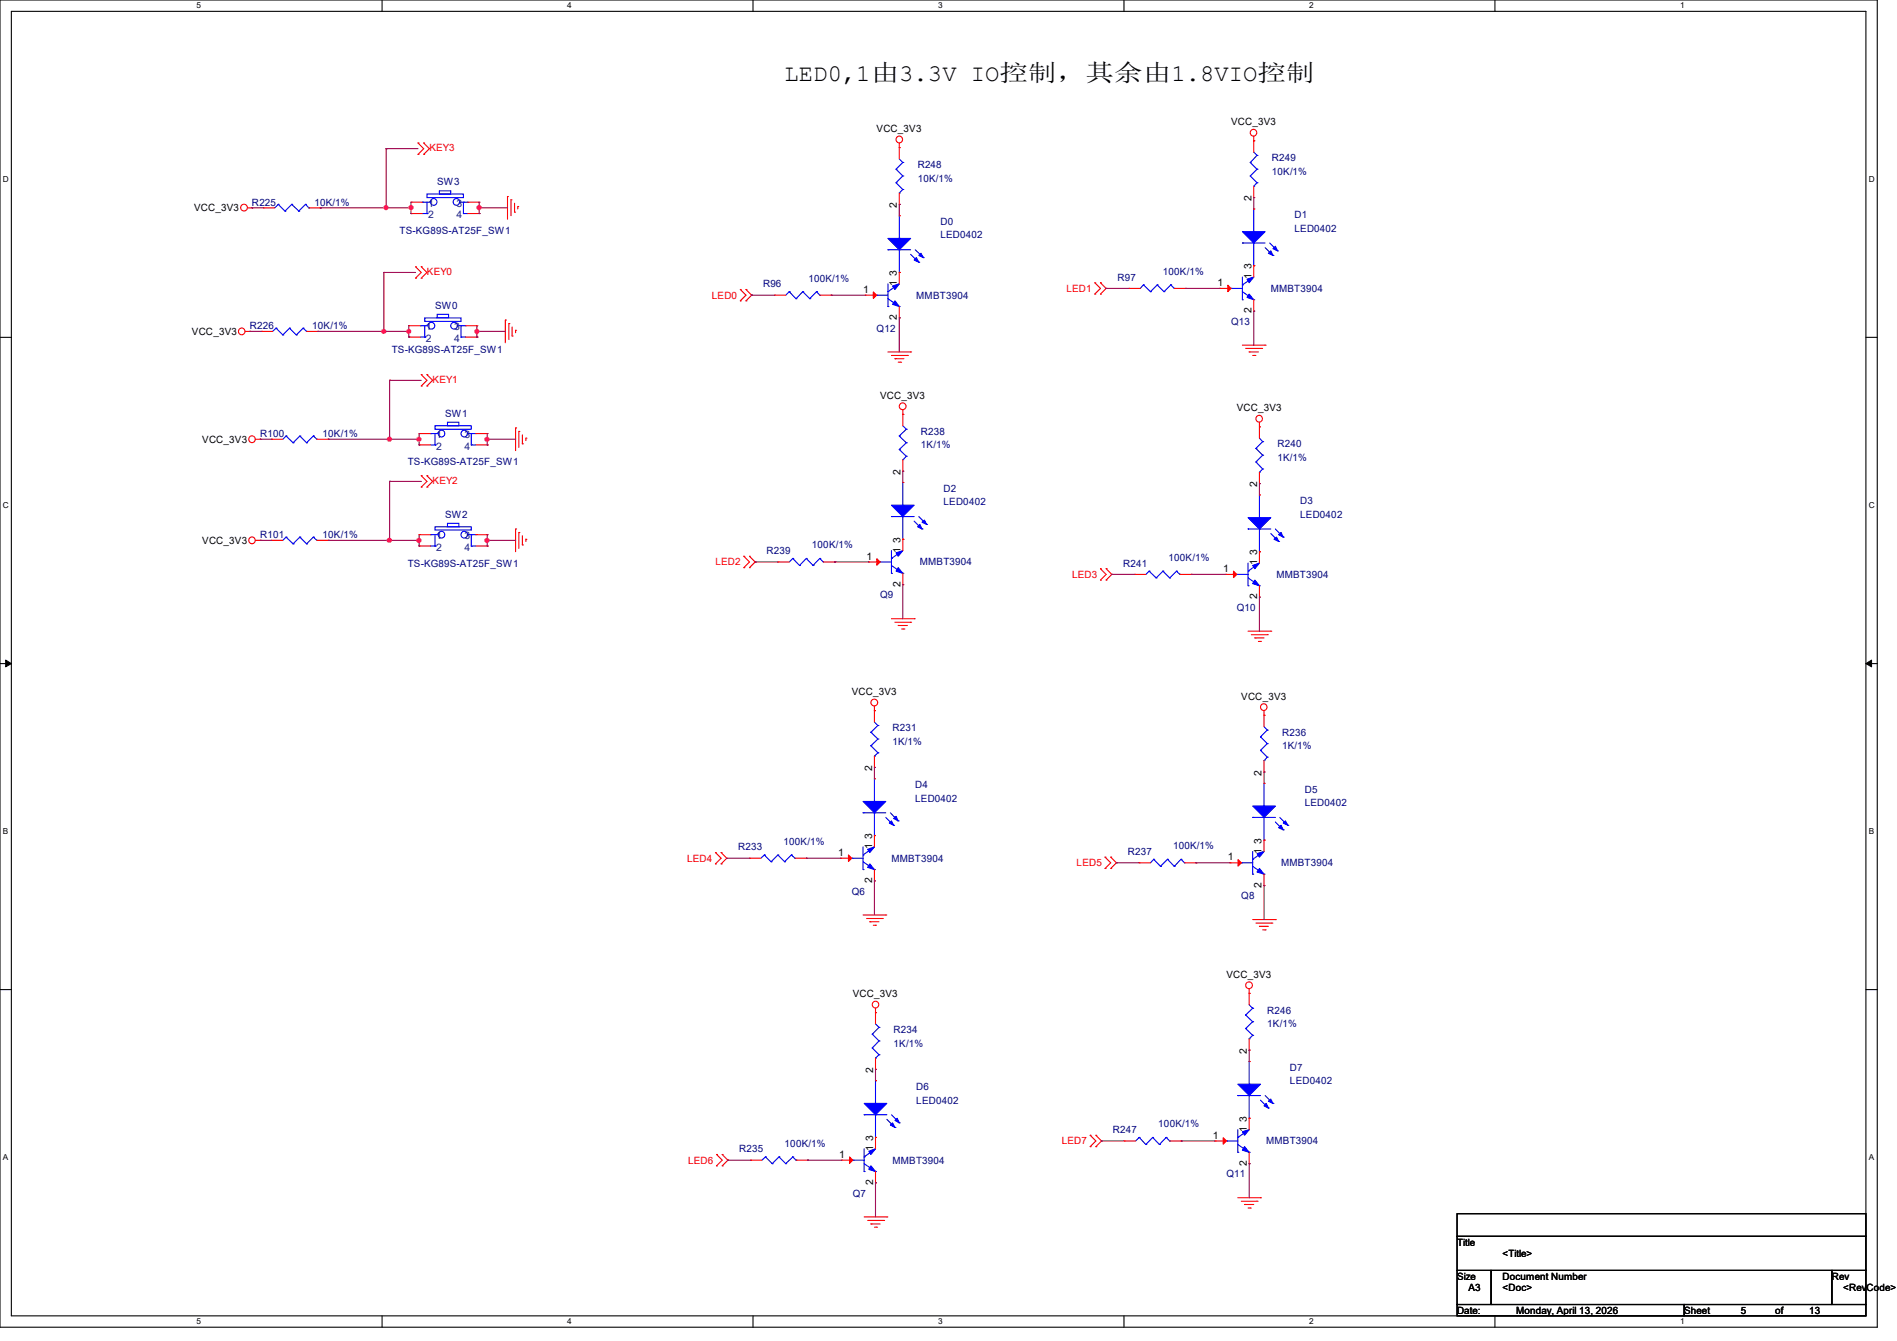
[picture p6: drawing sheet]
<svg xmlns="http://www.w3.org/2000/svg" width="297mm" height="210mm" viewBox="0 0 297 210" stroke-linecap="round" stroke-linejoin="round" font-family="sans-serif">
<path d="M0 0h293.9v207.9h-293.9zM1.8 1.8h290.3v204.3h-290.3z" fill="none" stroke="#000" stroke-width=".17"/>
<g fill="#fff">
<path d="M30.8 .2h.7v1.4h-.7z"/>
<path d="M30.8 206.2h.7v1.4h-.7z"/>
</g>
<path d="M59.8 0v1.8M59.8 206.1v1.8" fill="none" stroke="#000" stroke-width=".17"/>
<g fill="#fff">
<path d="M88.8 .2h.7v1.4h-.7z"/>
<path d="M88.8 206.2h.7v1.4h-.7z"/>
</g>
<path d="M117.9 0v1.8M117.9 206.1v1.8" fill="none" stroke="#000" stroke-width=".17"/>
<g fill="#fff">
<path d="M146.9 .2h.7v1.4h-.7z"/>
<path d="M146.9 206.2h.7v1.4h-.7z"/>
</g>
<path d="M176 0v1.8M176 206.1v1.8" fill="none" stroke="#000" stroke-width=".17"/>
<g fill="#fff">
<path d="M205 .2h.7v1.4h-.7z"/>
<path d="M205 206.2h.7v1.4h-.7z"/>
</g>
<path d="M234.1 0v1.8M234.1 206.1v1.8" fill="none" stroke="#000" stroke-width=".17"/>
<g fill="#fff">
<path d="M263.1 .2h.6v1.4h-.6z"/>
<path d="M263.1 206.2h.6v1.4h-.6z"/>
<path d="M.5 27.3h.9v1.4h-.9z"/>
<path d="M292.6 27.3h.9v1.4h-.9z"/>
<path d="M.5 78.4h.9v1.4h-.9z"/>
<path d="M292.6 78.4h.9v1.4h-.9z"/>
</g>
<path d="M0 52.8h1.8M292.1 52.8h1.8" fill="none" stroke="#000" stroke-width=".17"/>
<g fill="#fff">
<path d="M.5 129.5h.8v1.4h-.8z"/>
<path d="M292.6 129.5h.8v1.4h-.8z"/>
</g>
<path d="M0 103.9h1.8M292.1 103.9h1.8" fill="none" stroke="#000" stroke-width=".17"/>
<path d="M.9 103.4l.9 .5-.9 .5zM292.1 103.9l.9-.5v1z" fill="#000" stroke="#000" stroke-width=".16"/>
<g fill="#fff">
<path d="M.5 180.5h.8v1.4h-.8z"/>
<path d="M292.6 180.5h.8v1.4h-.8z"/>
</g>
<path d="M0 155h1.8M292.1 155h1.8M228.1 190.1h64v3.5h-64zM228.1 193.6h64v5.4h-64zM228.1 199h5.4v5.3h-5.4zM233.5 199h53.3v5.3h-53.3zM286.8 199h5.3v5.3h-5.3zM228.1 204.3h35.6v1.8h-35.6zM263.7 204.3h28.4v1.8h-28.4z" fill="none" stroke="#000" stroke-width=".17"/>
<g fill="none" stroke="#f00" stroke-width=".17">
<path d="M38.8 32.6h.7M39.5 32.6h.1M41.2 32.6h.1M41.2 32.6h1.8M48.3 32.6h1.8M50.1 32.6h.1M64.3 31.7h.1M64.3 33.4h.1M64.3 31.7h1.8M64.3 33.4h1.8M65.4 24.2h.1M65.4 22.4h.1"/>
<path d="M65.4 22.4l.9 .9-.9 .9M66.3 24.2h.1M66.3 22.4h.1M66.3 22.4l.9 .9-.9 .9M73.2 31.7h1.8M73.2 33.4h1.8M75 33.4h.1M75 31.7h.1M79.5 30.8h.1M79.5 30.8v3.5M80 31.3h.1M80 31.3v2.5"/>
<path d="M80.6 33.2h.1M80.6 31.8v1.4M81.1 32.3h.1M81.1 32.3v.4M140.8 23.1h.1M140.8 32h.1M140.8 33.8h.1M140.8 22.4v2.5M140.8 30.2v1.8M196.3 22.1h.1M196.3 32.7h.1M196.3 30.9h.1"/>
<path d="M196.3 21.3v2.5M196.3 29.2v1.7M38.4 51.9h.7M39.1 51.9h.1M40.9 51.9h.1M40.9 51.9h1.8M48 51.9h1.8M49.8 51.9h.1M64 51h.1M64 52.8h.1M64 51h1.8M64 52.8h1.8"/>
<path d="M65.1 43.6h.1M65.1 41.8h.1M65.1 41.8l.9 .9-.9 .9M66 43.6h.1M66 41.8h.1M66 58.7h.1M66 41.8l.8 .9-.8 .9M66 58.7l.8 .9-.8 .9M66.8 58.7h.1M66.8 58.7l.9 .9-.9 .9M72.9 51h1.8M72.9 52.8h1.8"/>
<path d="M74.7 52.8h.1M74.7 51h.1M79.1 50.1h.1M79.1 50.1v3.6M79.7 50.7h.1M79.7 50.7v2.5M80.2 52.6h.1M80.2 51.2v1.4M80.7 51.7h.1M80.7 51.7v.4M115.9 47.1h.1M115.9 45.3h.1"/>
<path d="M115.9 45.3l.9 .9-.9 .9M116.8 45.3h.1M116.8 47.1h.1M116.8 45.3l.9 .9-.9 .9M121.2 46.2h.1M121.2 46.2h1.8M128.4 46.2h1.7M130.1 46.2h.1M135.5 46.2h.1M135.5 46.2h1.7M139 55.1h3.6M139.6 55.7h2.5"/>
<path d="M140.1 56.2h.1M140.1 56.2h1.4M140.6 56.7h.4M140.8 42.7h.1M140.8 49.8h.1M140.8 42.7v1.7M140.8 48v1.8M141 56.7h.1M142.1 55.7h.1M142.6 55.1h.1M171.4 46.1h.1M171.4 44.3h.1"/>
<path d="M171.4 44.3l.9 .9-.9 .9M172.3 44.3h.1M172.3 46.1h.1M172.3 44.3l.9 .9-.9 .9M176.7 45.2h.1M176.7 45.2h1.8M183.9 45.2h1.7M185.6 45.2h.1M191 45.2h.1M191 45.2h1.7M194.5 54.1h3.6M195 54.6h2.5"/>
<path d="M195.6 55.1h.1M195.6 55.1h1.4M196.1 55.7h.4M196.3 41.6h.1M196.3 48.7h.1M196.3 41.6v1.8M196.3 46.9v1.8M196.5 55.7h.1M197.5 54.6h.1M198.1 54.1h.1M40 68.8h.7M40.7 68.8h.1"/>
<path d="M42.5 68.8h.1M42.5 68.8h1.8M49.6 68.8h1.8M51.4 68.8h.1M65.6 67.9h.1M65.6 69.7h.1M65.6 67.9h1.8M65.6 69.7h1.8M66 60.5h.1M66 76.3h.1M66 74.5h.1M66 74.5l.8 .9-.8 .9"/>
<path d="M66.8 60.5h.1M66.8 76.3h.1M66.8 74.5h.1M66.8 74.5l.9 .9-.9 .9M74.5 67.9h1.8M74.5 69.7h1.8M76.3 69.7h.1M76.3 67.9h.1M80.7 67h.1M80.7 67v3.6M81.2 67.6h.1M81.2 67.6v2.5"/>
<path d="M81.8 69.5h.1M81.8 68.1v1.4M82.3 68.6h.1M82.3 68.6v.4M141.4 64.9h.1M141.4 75.6h.1M141.4 73.8h.1M141.4 64.2v2.5M141.4 72v1.8M197.2 66.8h.1M197.2 75.7h.1M197.2 77.5h.1"/>
<path d="M197.2 66.1v2.5M197.2 74v1.7M40 84.6h.7M40.7 84.6h.1M42.5 84.6h.1M42.5 84.6h1.8M49.6 84.6h1.8M51.4 84.6h.1M65.6 83.7h.1M65.6 85.5h.1M65.6 83.7h1.8M65.6 85.5h1.8"/>
<path d="M74.5 83.7h1.8M74.5 85.5h1.8M76.3 85.5h.1M76.3 83.7h.1M80.7 82.8h.1M80.7 82.8v3.6M81.2 83.4h.1M81.2 83.4v2.5M81.8 85.3h.1M81.8 83.9v1.4M82.3 84.5h.1M82.3 84.5v.3"/>
<path d="M116.5 88.9h.1M116.5 87.1h.1M116.5 87.1l.8 .9-.8 .9M117.3 87.1h.1M117.3 88.9h.1M117.3 87.1l.9 .9-.9 .9M121.8 88h.1M121.8 88h1.8M128.9 88h1.8M130.7 88h.1M136 88h.1M136 88h1.8"/>
<path d="M139.6 96.9h3.5M140.1 97.5h2.5M140.6 98h.1M140.6 98h1.5M141.2 98.5h.3M141.4 84.5h.1M141.4 91.6h.1M141.4 84.5v1.7M141.4 89.8v1.8M141.5 98.5h.1M142.6 97.5h.1M143.1 96.9h.1"/>
<path d="M172.3 90.8h.1M172.3 89.1h.1M172.3 89.1l.9 .9-.9 .8M173.2 89.1h.1M173.2 90.8h.1M173.2 89.1l.9 .9-.9 .8M177.6 90h.1M177.6 90h1.8M184.7 90h1.8M186.5 90h.1M191.9 90h.1M191.9 90h1.7"/>
<path d="M195.4 98.8h3.6M195.9 99.4h2.5M196.5 99.9h.1M196.5 99.9h1.4M197.2 86.4h.1M197.2 93.5h.1M197.2 86.4v1.8M197.2 91.7v1.8M198.4 99.4h.1M199 98.8h.1M136.9 111.3h.1M136.9 110.6v2.5"/>
<path d="M136.9 118.4v1.8M197 100.5h.4M197.4 100.5h.1M197.9 112h.1M197.9 111.3v2.5M197.9 119.1v1.8M112 135.3h.1M112 133.5h.1M112 133.5l.9 .9-.9 .9M112.9 133.5h.1M112.9 135.3h.1M112.9 133.5l.9 .9-.9 .9"/>
<path d="M117.3 134.4h.1M117.3 134.4h1.8M124.5 134.4h1.7M126.2 134.4h.1M131.6 134.4h.1M131.6 134.4h1.7M136.9 120.2h.1M136.9 130.9h.1M136.9 138h.1M136.9 122h.1M136.9 130.9v1.7M136.9 136.2v1.8"/>
<path d="M173 136h.1M173 134.2h.1M173 134.2l.9 .9-.9 .9M173.9 134.2h.1M173.9 136h.1M173.9 134.2l.9 .9-.9 .9M178.4 135.1h.1M178.4 135.1h1.7M185.5 135.1h1.7M187.2 135.1h.1M192.6 135.1h.1M192.6 135.1h1.8"/>
<path d="M197.9 131.6h.1M197.9 138.7h.1M197.9 120.9h.1M197.9 122.7h.1M197.9 131.6v1.7M197.9 136.9v1.8M135.1 143.3h3.6M135.7 143.8h2.4M136.2 144.4h.1M136.2 144.4h1.4M136.7 144.9h.4M137.1 144.9h.1"/>
<path d="M137.1 158.6h.1M137.1 157.9v2.5M138.1 143.8h.1M138.7 143.3h.1M195.6 155.6h.1M195.6 154.9v2.5M196.1 144h3.6M196.6 144.6h2.5M197.2 145.1h.1M197.2 145.1h1.4M197.7 145.6h.4M198.1 145.6h.1"/>
<path d="M199.1 144.6h.1M199.7 144h.1M137.1 169.2h.1M137.1 178.1h.1M137.1 167.5h.1M137.1 165.7v1.8M137.1 178.1v1.8M170.7 179.6h.1M170.7 177.8h.1M170.7 177.8l.9 .9-.9 .9M171.6 177.8h.1M171.6 179.6h.1"/>
<path d="M171.6 177.8l.9 .9-.9 .9M176 178.7h.1M176 178.7h1.8M183.1 178.7h1.8M184.9 178.7h.1M190.2 178.7h.1M190.2 178.7h1.8M195.6 166.2h.1M195.6 175.1h.1M195.6 164.5h.1M195.6 162.7v1.8M195.6 175.1v1.8"/>
<path d="M112.2 182.6h.1M112.2 180.8h.1M112.2 180.8l.9 .9-.9 .9M113.1 180.8h.1M113.1 182.6h.1M113.1 180.8l.9 .9-.9 .9M117.5 181.7h.1M117.5 181.7h1.8M124.6 181.7h1.8M126.4 181.7h.1M131.7 181.7h.1M131.7 181.7h1.8"/>
<path d="M135.3 190.6h3.6M135.8 191.1h2.5M136.4 191.7h.1M136.4 191.7h1.4M136.9 192.2h.3M137.1 185.3h.1M137.1 183.5v1.8M137.2 192.2h.1M138.3 191.1h.1M138.9 190.6h.1M193.8 187.6h3.6M194.4 188.1h2.4"/>
<path d="M194.9 188.6h.1M194.9 188.6h1.4M195.4 189.2h.3M195.6 182.2h.1M195.6 180.5v1.7M195.7 189.2h.1M196.8 188.1h.1M197.4 187.6h.1"/>
<circle cx="38.2" cy="32.5" r=".53"/>
<circle cx="140.8" cy="21.8" r=".52"/>
<circle cx="196.2" cy="20.8" r=".52"/>
<circle cx="37.8" cy="51.9" r=".52"/>
<circle cx="39.4" cy="68.8" r=".52"/>
<circle cx="141.3" cy="63.6" r=".53"/>
<circle cx="197.1" cy="65.6" r=".52"/>
<circle cx="39.4" cy="84.6" r=".52"/>
<circle cx="136.9" cy="110" r=".53"/>
<circle cx="197.9" cy="110.7" r=".52"/>
<circle cx="137.1" cy="157.3" r=".52"/>
<circle cx="195.6" cy="154.3" r=".53"/>
</g>
<g fill="none" stroke="#00f" stroke-width=".17">
<path d="M43.6 32h.1M43.6 32l-.6 .6M43.6 32l1 1.1M44.6 33.1h.1M45.7 32h.1M45.7 32l-1.1 1.1M45.7 32l1.1 1.1M46.8 33.1h.1M47.8 32h.1M47.8 32l-1 1.1M47.8 32l.5 .6M48.3 32.6h.1"/>
<path d="M66.1 31.7h.1M66.1 31.7h1.3M66.1 33.4h.7M66.8 30.4h5.8v.5h-5.8zM66.8 33.4h.1M66.8 31.7v1.7M68.8 29.9h1.8v.5h-1.8zM72 31.7h1.2M72.6 33.4h.1M72.6 31.7h.1M72.6 33.4h.6M72.6 31.7v1.7"/>
<path d="M73.2 31.7h.1M139 39.1h.1M139 39.1h3.6M140.3 26.5h.1M140.3 28.6h.1M140.3 26.5l1.1 1.1M140.3 28.6l1.1 1.1M140.8 30.2h.1M140.8 37.3h.1M140.8 39.1h.1M140.8 24.9l.6 .5M140.8 33.8v3.5"/>
<path d="M140.8 39.1v3.6M141.4 25.4h.1M141.4 27.6h.1M141.4 29.7h.1M141.4 25.4l-1.1 1.1M141.4 27.6l-1.1 1M141.4 29.7l-.6 .5M142.6 39.8l1.2 1.3M143.3 39.1l1.3 1.2M194.5 38.1h.1M194.5 38.1h3.6M195.7 25.4h.1"/>
<path d="M195.7 27.6h.1M195.7 25.4l1.1 1.1M195.7 27.6l1.1 1M196.3 36.3h.1M196.3 38.1h.1M196.3 29.2h.1M196.3 32.7v3.6M196.3 38.1v3.5M196.3 23.8l.5 .5M196.8 24.3h.1M196.8 26.5h.1M196.8 28.6h.1"/>
<path d="M196.8 24.3l-1.1 1.1M196.8 26.5l-1.1 1.1M196.8 28.6l-.5 .6M198.1 38.8l1.2 1.2M198.8 38.1l1.2 1.2M200 39.3h.1M43.2 51.4h.1M43.2 51.4l-.5 .5M43.2 51.4l1.1 1.1M44.3 52.5h.1M45.3 51.4h.1M45.3 51.4l-1 1.1"/>
<path d="M45.3 51.4l1.1 1.1M46.4 52.5h.1M47.5 51.4h.1M47.5 51.4l-1.1 1.1M47.5 51.4l.5 .5M48 51.9h.1M65.8 51h.1M65.8 51h1.2M65.8 52.8h.7M66.5 49.8h5.7v.5h-5.7zM66.5 52.8h.1M66.5 51v1.8"/>
<path d="M68.5 49.2h1.7v.6h-1.7zM71.7 51h1.2M72.2 52.8h.1M72.2 51h.1M72.2 52.8h.7M72.2 51v1.8M72.9 51h.1M123.6 45.7h.1M123.6 45.7l-.6 .5M123.6 45.7l1 1.1M124.6 46.8h.1M125.7 45.7h.1"/>
<path d="M125.7 45.7l-1.1 1.1M125.7 45.7l1.1 1.1M126.8 46.8h.1M127.8 45.7h.1M127.8 45.7l-1 1.1M127.8 45.7l.6 .5M128.4 46.2h.1M137.2 46.2h.1M137.2 46.2h1.8M139 48h.1M139 45.7h.1M139 46.8l1.8 1.2"/>
<path d="M139 44.4v3.6M140.8 48h.1M140.8 44.4l-1.8 1.3M143.8 41.1h.1M144.6 40.3h.1M179 44.6h.1M179 44.6l-.5 .6M179 44.6l1.1 1.1M180.1 45.7h.1M181.2 44.6h.1M181.2 44.6l-1.1 1.1M181.2 44.6l1 1.1"/>
<path d="M182.2 45.7h.1M183.3 44.6h.1M183.3 44.6l-1.1 1.1M183.3 44.6l.6 .6M183.9 45.2h.1M192.7 45.2h.1M192.7 45.2h1.8M194.5 46.9h.1M194.5 44.6h.1M194.5 45.7l1.8 1.2M194.5 43.4v3.5M196.3 46.9h.1"/>
<path d="M196.3 43.4l-1.8 1.2M199.3 40h.1M44.8 68.3h.1M44.8 68.3l-.5 .5M44.8 68.3l1.1 1M45.9 69.3h.1M46.9 68.3h.1M46.9 68.3l-1 1M46.9 68.3l1.1 1M48 69.3h.1M49.1 68.3h.1M49.1 68.3l-1.1 1"/>
<path d="M49.1 68.3l.5 .5M49.6 68.8h.1M67.4 67.9h.1M67.4 67.9h1.2M67.4 69.7h.7M68.1 66.7h5.7v.5h-5.7zM68.1 69.7h.1M68.1 67.9v1.8M70.1 66.1h1.7v.6h-1.7zM73.2 67.9h1.3M73.8 69.7h.1M73.8 67.9h.1"/>
<path d="M73.8 67.9v1.8M73.8 69.7h.7M74.5 67.9h.1M140.8 68.3h.1M140.8 70.4h.1M140.8 68.3l1.1 1M140.8 70.4l1.1 1.1M141.4 79.1h.1M141.4 72h.1M141.4 75.6v3.5M141.4 66.7l.5 .5M141.9 67.2h.1"/>
<path d="M141.9 69.3h.1M141.9 71.5h.1M141.9 67.2l-1.1 1.1M141.9 69.3l-1.1 1.1M141.9 71.5l-.5 .5M196.6 70.2h.1M196.6 72.3h.1M196.6 70.2l1.1 1.1M196.6 72.3l1.1 1.1M197.2 74h.1M197.2 68.6l.5 .6M197.2 77.5v3.6"/>
<path d="M197.7 69.2h.1M197.7 71.3h.1M197.7 73.4h.1M197.7 69.2l-1.1 1M197.7 71.3l-1.1 1M197.7 73.4l-.5 .6M44.8 84.1h.1M44.8 84.1l-.5 .5M44.8 84.1l1.1 1.1M45.9 85.2h.1M46.9 84.1h.1M46.9 84.1l-1 1.1"/>
<path d="M46.9 84.1l1.1 1.1M48 85.2h.1M49.1 84.1h.1M49.1 84.1l-1.1 1.1M49.1 84.1l.5 .5M49.6 84.6h.1M67.4 83.7h.1M67.4 83.7h1.2M67.4 85.5h.7M68.1 82.5h5.7v.5h-5.7zM68.1 85.5h.1M68.1 83.7v1.8"/>
<path d="M70.1 82h1.7v.5h-1.7zM73.2 83.7h1.3M73.8 85.5h.1M73.8 83.7h.1M73.8 85.5h.7M73.8 83.7v1.8M74.5 83.7h.1M124.1 87.5h.1M124.1 87.5l-.5 .5M124.1 87.5l1.1 1.1M125.2 88.6h.1M126.2 87.5h.1"/>
<path d="M126.2 87.5l-1 1.1M126.2 87.5l1.1 1.1M127.3 88.6h.1M128.4 87.5h.1M128.4 87.5l-1.1 1.1M128.4 87.5l.5 .5M128.9 88h.1M137.8 88h.1M137.8 88h1.8M139.6 80.9h.1M139.6 89.8h.1M139.6 87.5h.1"/>
<path d="M139.6 80.9h3.5M139.6 88.6l1.8 1.2M139.6 86.2v3.6M141.4 80.9h.1M141.4 89.8h.1M141.4 80.9v3.6M141.4 86.2l-1.8 1.3M143.1 81.6l1.3 1.2M143.8 80.9l1.3 1.2M144.4 82.8h.1M145.1 82.1h.1M179.9 89.5h.1"/>
<path d="M179.9 89.5l-.5 .5M179.9 89.5l1.1 1M181 90.5h.1M182.1 89.5h.1M182.1 89.5l-1.1 1M182.1 89.5l1 1M183.1 90.5h.1M184.2 89.5h.1M184.2 89.5l-1.1 1M184.2 89.5l.5 .5M184.7 90h.1M193.6 90h.1"/>
<path d="M193.6 90h1.8M195.4 82.8h.1M195.4 91.7h.1M195.4 89.5h.1M195.4 82.8h3.6M195.4 90.5l1.8 1.2M195.4 88.2v3.5M197.2 81.1h.1M197.2 82.8h.1M197.2 91.7h.1M197.2 82.8v3.6M197.2 88.2l-1.8 1.3"/>
<path d="M199 83.6l1.2 1.2M199.7 82.8l1.2 1.3M200.2 84.8h.1M200.9 84.1h.1M136.4 114.7h.1M136.4 116.8h.1M136.4 114.7l1.1 1M136.4 116.8l1.1 1.1M136.9 118.4h.1M136.9 113.1l.6 .5M137.5 113.6h.1M137.5 115.7h.1"/>
<path d="M137.5 117.9h.1M137.5 113.6l-1.1 1.1M137.5 115.7l-1.1 1.1M137.5 117.9l-.6 .5M197.4 115.4h.1M197.4 117.5h.1M197.4 115.4l1 1.1M197.4 117.5l1 1.1M197.9 119.1h.1M197.9 113.8l.5 .5M198.4 114.3h.1M198.4 116.5h.1"/>
<path d="M198.4 118.6h.1M198.4 114.3l-1 1.1M198.4 116.5l-1 1M198.4 118.6l-.5 .5M119.7 133.9h.1M119.7 133.9l-.6 .5M119.7 133.9l1 1.1M120.7 135h.1M121.8 133.9h.1M121.8 133.9l-1.1 1.1M121.8 133.9l1.1 1.1M122.9 135h.1"/>
<path d="M123.9 133.9h.1M123.9 133.9l-1 1.1M123.9 133.9l.6 .5M124.5 134.4h.1M133.3 134.4h.1M133.3 134.4h1.8M135.1 136.2h.1M135.1 133.9h.1M135.1 127.3h.1M135.1 135l1.8 1.2M135.1 132.6v3.6M135.1 127.3h3.6"/>
<path d="M136.9 136.2h.1M136.9 125.5h.1M136.9 127.3h.1M136.9 132.6l-1.8 1.3M136.9 122v3.5M136.9 127.3v3.6M138.7 128l1.2 1.2M139.4 127.3l1.2 1.3M139.9 129.2h.1M140.6 128.6h.1M180.6 134.6h.1M180.6 134.6l-.5 .5"/>
<path d="M180.6 134.6l1.1 1.1M181.7 135.7h.1M182.8 134.6h.1M182.8 134.6l-1.1 1.1M182.8 134.6l1.1 1.1M183.9 135.7h.1M184.9 134.6h.1M184.9 134.6l-1 1.1M184.9 134.6l.6 .5M185.5 135.1h.1M194.4 135.1h.1M194.4 135.1h1.7"/>
<path d="M196.1 136.9h.1M196.1 134.6h.1M196.1 128h.1M196.1 135.7l1.8 1.2M196.1 133.3v3.6M196.1 128h3.6M197.9 136.9h.1M197.9 126.2h.1M197.9 128h.1M197.9 133.3l-1.8 1.3M197.9 122.7v3.5M197.9 128v3.6"/>
<path d="M199.7 128.7l1.2 1.3M200.4 128l1.2 1.2M200.9 130h.1M201.6 129.2h.1M195 159h.1M195 159l1.1 1M195.6 157.4l.5 .5M196.1 157.9h.1M196.1 157.9l-1.1 1.1M135.3 174.6h.1M135.3 174.6h3.6M135.3 179.9v3.6"/>
<path d="M136.6 162h.1M136.6 164.1h.1M136.6 162l1 1M136.6 164.1l1 1.1M137.1 172.8h.1M137.1 174.6h.1M137.1 165.7h.1M137.1 169.2v3.6M137.1 174.6v3.5M137.1 179.9l-1.8 1.3M137.1 160.4l.5 .5M137.6 160.9h.1"/>
<path d="M137.6 163h.1M137.6 165.2h.1M137.6 160.9l-1 1.1M137.6 163l-1 1.1M137.6 165.2l-.5 .5M138.9 175.3l1.2 1.3M139.6 174.6l1.2 1.3M140.1 176.6h.1M140.8 175.9h.1M178.4 178.1h.1M178.4 178.1l-.6 .6M178.4 178.1l1 1.1"/>
<path d="M179.4 179.2h.1M180.5 178.1h.1M180.5 178.1l-1.1 1.1M180.5 178.1l1 1.1M181.5 179.2h.1M182.6 178.1h.1M182.6 178.1l-1.1 1.1M182.6 178.1l.5 .6M183.1 178.7h.1M192 178.7h.1M192 178.7h1.8M193.8 171.6h.1"/>
<path d="M193.8 178.1h.1M193.8 171.6h3.6M193.8 179.2l1.8 1.3M193.8 176.9v3.6M195 161.1h.1M195 161.1l1.1 1M195.6 169.8h.1M195.6 171.6h.1M195.6 162.7h.1M195.6 166.2v3.6M195.6 171.6v3.5M195.6 176.9l-1.8 1.2"/>
<path d="M196.1 160h.1M196.1 162.1h.1M196.1 160l-1.1 1.1M196.1 162.1l-.5 .6M197.4 172.3l1.2 1.2M198.1 171.6l1.2 1.2M198.6 173.5h.1M199.3 172.8h.1M119.8 181.2h.1M119.8 181.2l-.5 .5M119.8 181.2l1.1 1M120.9 182.2h.1"/>
<path d="M122 181.2h.1M122 181.2l-1.1 1M122 181.2l1 1M123 182.2h.1M124.1 181.2h.1M124.1 181.2l-1.1 1M124.1 181.2l.5 .5M124.6 181.7h.1M133.5 181.7h.1M133.5 181.7h1.8M135.3 183.5h.1M135.3 181.2h.1"/>
<path d="M135.3 182.2l1.8 1.3M137.1 183.5h.1M193.8 180.5h.1M195.6 180.5h.1"/>
<circle cx="67.9" cy="31.6" r=".52"/>
<circle cx="71.4" cy="31.6" r=".52"/>
<circle cx="67.5" cy="51" r=".53"/>
<circle cx="71.1" cy="51" r=".53"/>
<circle cx="69.1" cy="67.9" r=".52"/>
<circle cx="72.7" cy="67.9" r=".52"/>
<circle cx="69.1" cy="83.7" r=".52"/>
<circle cx="72.7" cy="83.7" r=".52"/>
</g>
<g fill="#00f" stroke="#00f" stroke-width=".17">
<path d="M196.8 133.7l1.1-.4-.7 .9z"/>
<path d="M197.2 136l.7 .9-1.1-.3z"/>
<path d="M139.6 79.1h3.5l-1.7 1.8z"/>
<path d="M144 82.1l.4 .7-.7-.3z"/>
<path d="M144.4 81.8l.3-.4 .4 .7z"/>
<path d="M193.8 169.8h3.6l-1.8 1.8z"/>
<path d="M198.2 172.8l.4 .7-.7-.3z"/>
<path d="M198.6 172.5l.4-.4 .3 .7z"/>
<path d="M135.3 172.8h3.6l-1.8 1.8z"/>
<path d="M139.4 176.2l.3-.3 .4 .7z"/>
<path d="M140.1 175.5l.4-.4 .3 .8z"/>
<path d="M135.8 133l1.1-.4-.7 .9z"/>
<path d="M136.2 135.3l.7 .9-1.1-.4z"/>
<path d="M194.5 36.3h3.6l-1.8 1.8z"/>
<path d="M198.6 39.7l.4-.4 .3 .7z"/>
<path d="M199.7 38.6l.3 .7-.7-.4z"/>
<path d="M195.4 81.1h3.6l-1.8 1.7z"/>
<path d="M199.5 84.5l.4-.4 .3 .7z"/>
<path d="M200.2 83.7l.4-.3 .3 .7z"/>
<path d="M139 37.3h3.6l-1.8 1.8z"/>
<path d="M143.5 40.3l.3 .8-.7-.4z"/>
<path d="M143.8 40l.4-.3 .4 .6z"/>
<path d="M135.1 125.5h3.6l-1.8 1.8z"/>
<path d="M139.2 128.9l.4-.3 .3 .6z"/>
<path d="M139.9 128.2l.4-.4 .3 .8z"/>
<path d="M140.3 86.6l1.1-.4-.8 .9z"/>
<path d="M140.6 88.9l.8 .9-1.1-.3z"/>
<path d="M194.5 177.2l1.1-.3-.7 .9z"/>
<path d="M194.9 179.6l.7 .9-1.1-.4z"/>
<path d="M196.1 126.2h3.6l-1.8 1.8z"/>
<path d="M200.2 129.6l.4-.4 .3 .8z"/>
<path d="M200.9 128.9l.4-.3 .3 .6z"/>
<path d="M136 180.3l1.1-.4-.7 .9z"/>
<path d="M136.4 182.6l.7 .9-1.1-.4z"/>
<path d="M195.2 43.7l1.1-.3-.7 .9z"/>
<path d="M195.6 46.1l.7 .8-1.1-.3z"/>
<path d="M196.1 88.6l1.1-.4-.7 .9z"/>
<path d="M196.5 90.8l.7 .9-1.1-.3z"/>
<path d="M139.7 44.8l1.1-.4-.7 .9z"/>
<path d="M140.1 47.1l.7 .9-1.1-.3z"/>
</g>
<g fill="#f00" stroke="#f00" stroke-width=".17">
<path d="M193.8 134.6l.6 .5-.6 .5z"/>
<path d="M132.8 133.9l.5 .5-.5 .5z"/>
<path d="M137.3 87.5l.5 .5-.5 .5z"/>
<path d="M191.5 178.2l.5 .5-.5 .5z"/>
<path d="M133 181.2l.5 .5-.5 .5z"/>
<path d="M192.2 44.7l.5 .5-.5 .5z"/>
<path d="M193.1 89.5l.5 .5-.5 .5z"/>
<path d="M136.7 45.7l.5 .5-.5 .5z"/>
</g>
<g fill="none" stroke="#800040" stroke-width=".17">
<path d="M39.5 32.6h.1M39.5 32.6h1.7M50.1 32.6h.1M50.1 32.6h14.2M60.5 23.3h.1M60.5 32.6h.1M60.5 23.3h4.9M60.5 23.3v9.3M64.3 33.4h.1M64.3 32.6h.1M64.3 31.7v1.7M75 32.6h.1"/>
<path d="M75 33.4h.1M75 32.6h4.5M75 31.7v1.7M140.8 32h.1M140.8 32v1.8M196.3 30.9h.1M196.3 30.9v1.8M39.1 51.9h.1M39.1 51.9h1.8M49.8 51.9h.1M49.8 51.9h14.2M60.1 42.7h.1"/>
<path d="M60.1 51.9h.1M60.1 42.7h5M60.1 42.7v9.2M61 59.6h.1M61 59.6h5M61 59.6v9.2M64 52.8h.1M64 51.9h.1M64 51v1.8M74.7 51.9h.1M74.7 52.8h.1M74.7 51.9h4.4"/>
<path d="M74.7 51v1.8M117.7 46.2h.1M117.7 46.2h3.5M130.1 46.2h.1M130.1 46.2h5.4M140.8 49.8h.1M140.8 49.8v5.3M173.2 45.2h.1M173.2 45.2h3.5M185.6 45.2h.1M185.6 45.2h5.4M196.3 48.7h.1"/>
<path d="M196.3 48.7v5.4M40.7 68.8h.1M40.7 68.8h1.8M51.4 68.8h.1M51.4 68.8h14.2M61 68.8h.1M61 75.4h.1M61 75.4v9.2M61 75.4h5M65.6 69.7h.1M65.6 68.8h.1M65.6 67.9v1.8"/>
<path d="M76.3 68.8h.1M76.3 69.7h.1M76.3 68.8h4.4M76.3 67.9v1.8M141.4 73.8h.1M141.4 73.8v1.8M197.2 75.7h.1M197.2 75.7v1.8M40.7 84.6h.1M40.7 84.6h1.8M51.4 84.6h.1M51.4 84.6h14.2"/>
<path d="M61 84.6h.1M65.6 85.5h.1M65.6 84.6h.1M65.6 83.7v1.8M76.3 84.6h.1M76.3 85.5h.1M76.3 84.6h4.4M76.3 83.7v1.8M118.2 88h.1M118.2 88h3.6M130.7 88h.1M130.7 88h5.3"/>
<path d="M141.4 91.6h.1M141.4 91.6v5.3M174.1 90h.1M174.1 90h3.5M186.5 90h.1M186.5 90h5.4M197.2 93.5h.1M197.2 93.5v5.3M113.8 134.4h.1M113.8 134.4h3.5M126.2 134.4h.1M126.2 134.4h5.4"/>
<path d="M136.9 120.2h.1M136.9 138h.1M136.9 120.2v1.8M136.9 138v5.3M174.8 135.1h.1M174.8 135.1h3.6M187.2 135.1h.1M187.2 135.1h5.4M197.9 120.9h.1M197.9 138.7h.1M197.9 120.9v1.8M197.9 138.7v5.3"/>
<path d="M137.1 167.5h.1M137.1 167.5v1.7M172.5 178.7h.1M172.5 178.7h3.5M184.9 178.7h.1M184.9 178.7h5.3M195.6 164.5h.1M195.6 164.5v1.7M114 181.7h.1M114 181.7h3.5M126.4 181.7h.1M126.4 181.7h5.3"/>
<path d="M137.1 185.3h.1M137.1 185.3v5.3M195.6 182.2h.1M195.6 182.2v5.4"/>
</g>
<g fill="#f0f" stroke="#f0f" stroke-width=".17">
<circle cx="60.4" cy="32.5" r=".32"/>
<circle cx="64.4" cy="32.5" r=".33"/>
<circle cx="60.1" cy="51.9" r=".33"/>
<circle cx="64" cy="51.9" r=".32"/>
<circle cx="61" cy="68.8" r=".33"/>
<circle cx="65.6" cy="84.6" r=".33"/>
<circle cx="61" cy="84.6" r=".33"/>
<circle cx="75" cy="32.5" r=".33"/>
<circle cx="74.7" cy="51.9" r=".32"/>
<circle cx="76.3" cy="68.8" r=".33"/>
<circle cx="65.6" cy="68.8" r=".33"/>
<circle cx="76.3" cy="84.6" r=".33"/>
</g>
<text font-size="3.7" x="122.9" y="12.6">LED0,1由3.3V IO控制，其余由1.8VIO控制</text>
<g font-size="1.6" fill="#f00">
<text x="67.2" y="23.7">KEY3</text>
<text x="66.8" y="43.1">KEY0</text>
<text x="111.5" y="46.8">LED0</text>
<text x="167" y="45.7">LED1</text>
<text x="67.7" y="59.9">KEY1</text>
<text x="67.7" y="75.8">KEY2</text>
<text x="112" y="88.6">LED2</text>
<text x="167.9" y="90.5">LED3</text>
<text x="107.6" y="135">LED4</text>
<text x="168.6" y="135.7">LED5</text>
<text x="166.2" y="179.2">LED7</text>
<text x="107.7" y="182.2">LED6</text>
</g>
<g font-size="1.6">
<text x="137.2" y="20.7">VCC_3V3</text>
<text x="192.7" y="19.6">VCC_3V3</text>
<text x="30.4" y="33.1">VCC_3V3</text>
<text x="140.4" y="32.6" transform="rotate(-90 140.4 32.6)">2</text>
<text x="195.9" y="31.5" transform="rotate(-90 195.9 31.5)">2</text>
<text x="135.1" y="45.8">1</text>
<text x="140.4" y="44.8" transform="rotate(-90 140.4 44.8)">1</text>
<text x="140.4" y="43.2" transform="rotate(-90 140.4 43.2)">3</text>
<text x="190.6" y="44.8">1</text>
<text x="195.9" y="43.7" transform="rotate(-90 195.9 43.7)">1</text>
<text x="195.9" y="42.2" transform="rotate(-90 195.9 42.2)">3</text>
<text x="30.1" y="52.4">VCC_3V3</text>
<text x="140.4" y="50.1" transform="rotate(-90 140.4 50.1)">2</text>
<text x="195.9" y="49.1" transform="rotate(-90 195.9 49.1)">2</text>
<text x="137.8" y="62.4">VCC_3V3</text>
<text x="193.6" y="64.4">VCC_3V3</text>
<text x="31.7" y="69.3">VCC_3V3</text>
<text x="141" y="74.3" transform="rotate(-90 141 74.3)">2</text>
<text x="196.8" y="76.3" transform="rotate(-90 196.8 76.3)">2</text>
<text x="31.7" y="85.2">VCC_3V3</text>
<text x="135.7" y="87.6">1</text>
<text x="141" y="86.6" transform="rotate(-90 141 86.6)">1</text>
<text x="141" y="85" transform="rotate(-90 141 85)">3</text>
<text x="191.5" y="89.6">1</text>
<text x="196.8" y="88.5" transform="rotate(-90 196.8 88.5)">1</text>
<text x="196.8" y="87" transform="rotate(-90 196.8 87)">3</text>
<text x="141" y="91.9" transform="rotate(-90 141 91.9)">2</text>
<text x="196.8" y="93.9" transform="rotate(-90 196.8 93.9)">2</text>
<text x="133.3" y="108.8">VCC_3V3</text>
<text x="194.4" y="109.6">VCC_3V3</text>
<text x="136.5" y="120.7" transform="rotate(-90 136.5 120.7)">2</text>
<text x="197.5" y="121.5" transform="rotate(-90 197.5 121.5)">2</text>
<text x="136.5" y="131.4" transform="rotate(-90 136.5 131.4)">3</text>
<text x="131.2" y="134">1</text>
<text x="136.5" y="133" transform="rotate(-90 136.5 133)">1</text>
<text x="192.2" y="134.7">1</text>
<text x="197.5" y="133.7" transform="rotate(-90 197.5 133.7)">1</text>
<text x="197.5" y="132.1" transform="rotate(-90 197.5 132.1)">3</text>
<text x="136.5" y="138.3" transform="rotate(-90 136.5 138.3)">2</text>
<text x="197.5" y="139" transform="rotate(-90 197.5 139)">2</text>
<text x="192" y="153.1">VCC_3V3</text>
<text x="133.5" y="156.1">VCC_3V3</text>
<text x="195.2" y="165" transform="rotate(-90 195.2 165)">2</text>
<text x="136.7" y="168" transform="rotate(-90 136.7 168)">2</text>
<text x="136.7" y="178.7" transform="rotate(-90 136.7 178.7)">3</text>
<text x="189.9" y="178.3">1</text>
<text x="195.2" y="177.2" transform="rotate(-90 195.2 177.2)">1</text>
<text x="195.2" y="175.7" transform="rotate(-90 195.2 175.7)">3</text>
<text x="131.4" y="181.3">1</text>
<text x="136.7" y="185.6" transform="rotate(-90 136.7 185.6)">2</text>
<text x="136.7" y="180.3" transform="rotate(-90 136.7 180.3)">1</text>
<text x="195.2" y="182.6" transform="rotate(-90 195.2 182.6)">2</text>
<text x="228.1" y="195.1">Title</text>
<text x="235.2" y="196.8">&lt;Title&gt;</text>
<text x="228.1" y="200.4">Size</text>
<text x="229.9" y="202.2">A3</text>
<text x="235.2" y="200.4">Document Number</text>
<text x="235.2" y="202.2">&lt;Doc&gt;</text>
<text x="286.8" y="200.4">Rev</text>
<text x="288.6" y="202.2">&lt;RevCode&gt;</text>
<text x="228.1" y="205.7">Date:</text>
<text x="237.4" y="205.7">Monday, April 13, 2026</text>
<text x="263.7" y="205.7">Sheet</text>
<text x="272.6" y="205.7">5</text>
<text x="277.9" y="205.7">of</text>
<text x="283.2" y="205.7">13</text>
</g>
<g font-size="1.6" fill="#000080">
<text x="68.5" y="29">SW3</text>
<text x="143.7" y="26.3">R248</text>
<text x="143.7" y="28.4">10K/1%</text>
<text x="199.1" y="25.3">R249</text>
<text x="199.1" y="27.4">10K/1%</text>
<text x="39.5" y="32.2">R225</text>
<text x="49.2" y="32.2">10K/1%</text>
<text x="147.2" y="35.2">D0</text>
<text x="202.7" y="34.2">D1</text>
<text x="62.6" y="36.7">TS-KG89S-AT25F_SW1</text>
<text x="147.2" y="37.3">LED0402</text>
<text x="202.7" y="36.3">LED0402</text>
<text x="119.5" y="45">R96</text>
<text x="126.6" y="44.1">100K/1%</text>
<text x="143.5" y="46.8">MMBT3904</text>
<text x="175" y="43.9">R97</text>
<text x="182.1" y="43.1">100K/1%</text>
<text x="199" y="45.7">MMBT3904</text>
<text x="39.1" y="51.6">R226</text>
<text x="48.9" y="51.6">10K/1%</text>
<text x="68.1" y="48.4">SW0</text>
<text x="137.2" y="51.9">Q12</text>
<text x="192.7" y="50.9">Q13</text>
<text x="61.3" y="55.3">TS-KG89S-AT25F_SW1</text>
<text x="69.7" y="65.3">SW1</text>
<text x="40.7" y="68.5">R100</text>
<text x="50.5" y="68.5">10K/1%</text>
<text x="144.2" y="68.1">R238</text>
<text x="144.2" y="70.2">1K/1%</text>
<text x="200" y="70.1">R240</text>
<text x="63.8" y="72.9">TS-KG89S-AT25F_SW1</text>
<text x="147.7" y="77">D2</text>
<text x="200" y="72.2">1K/1%</text>
<text x="69.7" y="81.1">SW2</text>
<text x="147.7" y="79.1">LED0402</text>
<text x="203.6" y="78.9">D3</text>
<text x="203.6" y="81.1">LED0402</text>
<text x="40.7" y="84.3">R101</text>
<text x="50.5" y="84.3">10K/1%</text>
<text x="63.8" y="88.7">TS-KG89S-AT25F_SW1</text>
<text x="120" y="86.8">R239</text>
<text x="127.1" y="85.9">100K/1%</text>
<text x="144" y="88.6">MMBT3904</text>
<text x="175.9" y="88.7">R241</text>
<text x="183" y="87.8">100K/1%</text>
<text x="137.8" y="93.7">Q9</text>
<text x="193.6" y="95.7">Q10</text>
<text x="199.9" y="90.5">MMBT3904</text>
<text x="139.7" y="114.5">R231</text>
<text x="139.7" y="116.7">1K/1%</text>
<text x="200.7" y="115.2">R236</text>
<text x="200.7" y="117.3">1K/1%</text>
<text x="143.3" y="123.4">D4</text>
<text x="143.3" y="125.6">LED0402</text>
<text x="204.3" y="124.1">D5</text>
<text x="204.3" y="126.2">LED0402</text>
<text x="115.6" y="133.2">R233</text>
<text x="122.7" y="132.3">100K/1%</text>
<text x="139.6" y="135">MMBT3904</text>
<text x="176.6" y="133.9">R237</text>
<text x="183.7" y="133">100K/1%</text>
<text x="200.6" y="135.7">MMBT3904</text>
<text x="133.3" y="140.1">Q6</text>
<text x="194.4" y="140.8">Q8</text>
<text x="139.9" y="161.8">R234</text>
<text x="198.4" y="158.8">R246</text>
<text x="198.4" y="160.9">1K/1%</text>
<text x="139.9" y="164">1K/1%</text>
<text x="202" y="167.7">D7</text>
<text x="143.5" y="170.7">D6</text>
<text x="143.5" y="172.8">LED0402</text>
<text x="202" y="169.8">LED0402</text>
<text x="122.9" y="179.6">100K/1%</text>
<text x="174.2" y="177.5">R247</text>
<text x="181.4" y="176.6">100K/1%</text>
<text x="198.2" y="179.2">MMBT3904</text>
<text x="115.7" y="180.5">R235</text>
<text x="139.7" y="182.2">MMBT3904</text>
<text x="192" y="184.4">Q11</text>
<text x="133.5" y="187.4">Q7</text>
</g>
<g font-size="1.6" fill="#004080">
<text x="67" y="32.4">1</text>
<text x="67" y="34.2">2</text>
<text x="71.5" y="34.2">4</text>
<text x="71.5" y="32.4">3</text>
<text x="66.7" y="51.7">1</text>
<text x="66.7" y="53.5">2</text>
<text x="71.1" y="53.5">4</text>
<text x="71.1" y="51.7">3</text>
<text x="68.3" y="68.6">1</text>
<text x="68.3" y="70.4">2</text>
<text x="72.7" y="70.4">4</text>
<text x="72.7" y="68.6">3</text>
<text x="68.3" y="84.5">1</text>
<text x="68.3" y="86.2">2</text>
<text x="72.7" y="86.2">4</text>
<text x="72.7" y="84.5">3</text>
</g>
<g font-size="1.3">
<text x="30.8" y="1.3">5</text>
<text x="88.8" y="1.3">4</text>
<text x="146.9" y="1.3">3</text>
<text x="205" y="1.3">2</text>
<text x="263.1" y="1.3">1</text>
<text x=".5" y="28.4">D</text>
<text x="292.6" y="28.4">D</text>
<text x=".5" y="79.5">C</text>
<text x="292.6" y="79.5">C</text>
<text x=".5" y="130.6">B</text>
<text x="292.6" y="130.6">B</text>
<text x=".5" y="181.7">A</text>
<text x="292.6" y="181.7">A</text>
<text x="30.8" y="207.4">5</text>
<text x="88.8" y="207.4">4</text>
<text x="146.9" y="207.4">3</text>
<text x="205" y="207.4">2</text>
<text x="263.1" y="207.4">1</text>
</g>
</svg>
